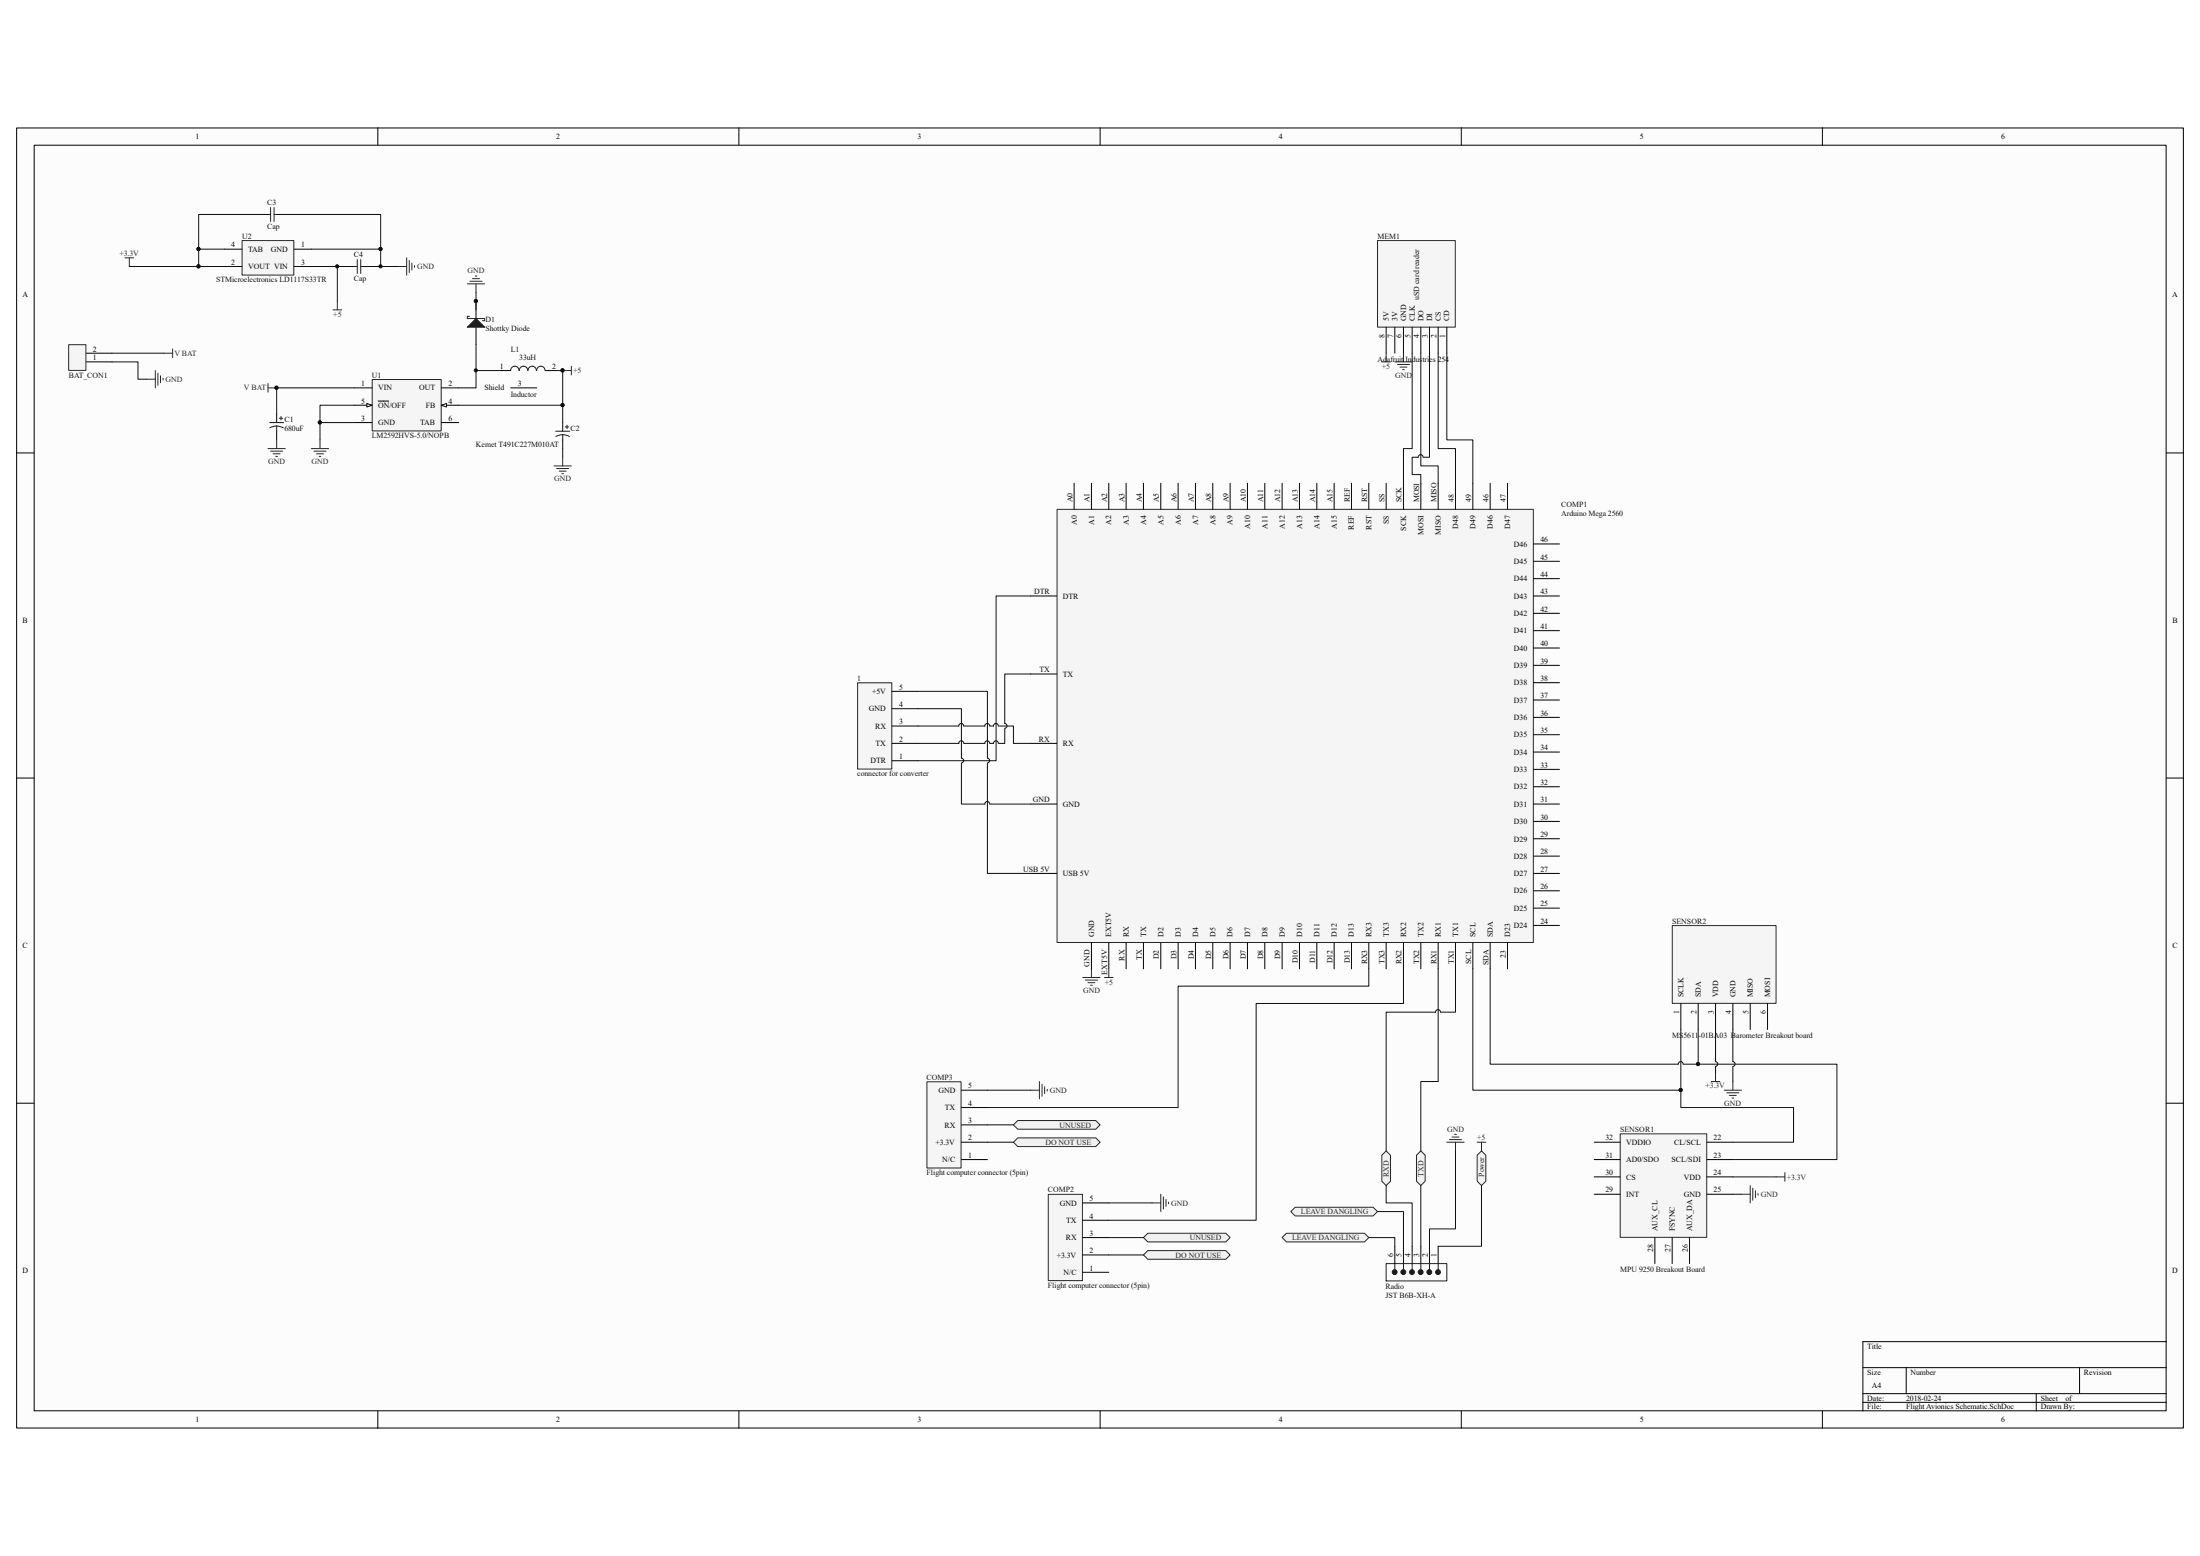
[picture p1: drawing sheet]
<svg xmlns="http://www.w3.org/2000/svg" width="297mm" height="210mm" viewBox="0 0 297 210" stroke-linecap="round" stroke-linejoin="round" font-family="sans-serif">
<path d="M2.3 17.3h292.5v175.4h-292.5z" fill="#fcfcfc"/>
<path d="M2.2 17.3h292.6v175.4h-292.6z" fill="none" stroke="#000" stroke-width=".14"/>
<path d="M4.7 19.6h287.7v170.8h-287.7z" fill="#fcfcfc"/>
<g fill="none" stroke="#000" stroke-width=".14">
<path d="M4.6 19.6h287.8v170.8h-287.8zM51 17.2v2.4M99.8 17.2v2.4M148.5 17.2v2.4M197.3 17.2v2.4M246 17.2v2.4M2.2 61.1h2.4M292.5 61.1h2.3M2.2 105h2.4M292.5 105h2.3M2.2 148.9h2.4M292.5 148.9h2.3"/>
<path d="M51 190.4v2.4M99.8 190.4v2.4M148.5 190.4v2.4M197.3 190.4v2.4M246 190.4v2.4M251.5 184.6h41M251.5 188.1h41M251.5 189.3h41M257.3 184.6v3.5M274.9 188.1v2.3M280.8 184.6v3.5M292.5 181.1h-41v9.3"/>
</g>
<path d="M218.8 153.1h11.6v13.9h-11.6z" fill="#f5f5f5"/>
<path d="M218.7 153h11.7v14h-11.7z" fill="none" stroke="#262626" stroke-width=".14"/>
<path d="M215.2 154.2h3.5M215.2 156.5h3.5M215.2 158.8h3.5M230.4 154.2h3.5M230.4 156.5h3.5M230.4 158.8h3.5M215.2 161.2h3.5M223.4 167v3.6M225.8 167v3.6M228.1 167v3.6M230.4 161.2h3.5" fill="none" stroke="#000" stroke-width=".14"/>
<path d="M225.8 125h14v10.4h-14z" fill="#f5f5f5"/>
<path d="M225.8 124.9h14v10.5h-14zM232.8 147.1h2.3M233.1 147.5h1.7M233.5 147.8h.9M233.8 148.2h.3M233.9 146v1.1M235.1 161.2h1.2M236.3 160v2.4M236.6 160.4v1.6M237 160.7v1M237.3 161.1v.2" fill="none" stroke="#262626" stroke-width=".14"/>
<path d="M226.9 135.4v3.6M229.3 135.4v3.6M231.6 135.4v3.6M233.9 135.4v3.6M236.3 135.4v3.6M238.6 135.4v3.6" fill="none" stroke="#000" stroke-width=".14"/>
<path d="M32.7 32.5h7v4.6h-7z" fill="#f5f5f5"/>
<path d="M16.9 34.8h1.1M17.5 34.8v1.2M32.7 32.5h7v4.6h-7zM53.7 36h1.2M54.9 34.8v2.3M55.3 35.2v1.6M55.6 35.5v.9M56 35.9v.2M45 41.8h1.1M45.5 40.7v1.1M239.8 158.8h1.2M241 158.3v1.1" fill="none" stroke="#262626" stroke-width=".14"/>
<path d="M30.3 33.6h2.4M30.3 36h2.4M39.7 33.6h2.3M39.7 36h2.3" fill="none" stroke="#000" stroke-width=".14"/>
<path d="M17.5 36h9.3M30.3 33.6h-3.5v2.4h3.5M35 28.9h-8.2v4.7M38.5 28.9h12.9v4.7M42 33.6h9.4v2.4M42 36h4.7M45.5 36v4.7M50.2 36h3.5M233.9 158.8h5.9" fill="none" stroke="#0e0e0e" stroke-width=".14"/>
<g fill="#0e0e0e" stroke="#0e0e0e" stroke-width=".14">
<circle cx="51.4" cy="33.6" r=".21"/>
<circle cx="51.4" cy="35.9" r=".21"/>
<circle cx="26.8" cy="33.6" r=".21"/>
<circle cx="26.8" cy="35.9" r=".21"/>
<circle cx="45.5" cy="35.9" r=".21"/>
</g>
<path d="M50.3 51.3h9.3v6.9h-9.3z" fill="#f5f5f5"/>
<path d="M50.2 51.2h9.4v7h-9.4z" fill="none" stroke="#262626" stroke-width=".14"/>
<path d="M59.6 54.7h2.3" fill="none" stroke="#000" stroke-width=".14"/>
<path d="M59.6 54.7l.7-.2v.4z" fill="#fcfcfc" stroke="#000" stroke-width=".14"/>
<path d="M47.9 52.4h2.3M47.9 54.7h2.3" fill="none" stroke="#000" stroke-width=".14"/>
<path d="M49.5 54.5l.7 .2-.7 .2z" fill="#fcfcfc" stroke="#000" stroke-width=".14"/>
<g fill="none" stroke="#000" stroke-width=".14">
<path d="M11.6 48.8h3.5M11.6 47.7h3.5M37.4 55.9v1.1M37.4 58.2v1.2M47.9 57h2.3M51 54.1h1.5M59.6 57h2.3M59.6 52.4h2.3M64.3 40.7v2.3M64.3 44.2v2.3M67.8 50h1.1M68.9 52.4h3.6"/>
<path d="M73.6 50h1.2M76 57v1.2M76 59.4v1.1"/>
</g>
<g fill="none" stroke="#1c1c1c" stroke-width=".14">
<path d="M36.4 57h1.9M37.4 57.5l.9 .3M37.4 57.5l-1 .2M37.4 57.5v.7M37.7 56.4h.5M37.9 56.2v.5M63.4 42.7h-.3v.3h2.3v.3h-.3M70.1 50a.56 .56 0 0 0-.6-.6 .56 .56 0 0 0-.6 .6M71.2 50a.56 .56 0 0 0-.5-.6 .56 .56 0 0 0-.6 .6M72.4 50a.56 .56 0 0 0-.6-.6 .56 .56 0 0 0-.5 .6M73.6 50a.56 .56 0 0 0-.6-.6 .56 .56 0 0 0-.5 .6M75 58.2h1.9"/>
<path d="M76 58.7l.9 .2M76 58.7l-.9 .2M76 58.7v.7M76.3 57.6h.5M76.6 57.4v.5"/>
</g>
<g fill="#0e0e0e" stroke="#0e0e0e" stroke-width=".14">
<circle cx="64.2" cy="40.6" r=".21"/>
<circle cx="37.3" cy="52.3" r=".21"/>
<circle cx="43.2" cy="57" r=".21"/>
<circle cx="75.9" cy="50" r=".21"/>
<circle cx="75.9" cy="54.7" r=".21"/>
<circle cx="64.2" cy="50" r=".21"/>
</g>
<path d="M63.1 44.2l1.2-1.2 1.1 1.2z" fill="#1c1c1c" stroke="#1c1c1c" stroke-width=".14"/>
<g fill="none" stroke="#262626" stroke-width=".14">
<path d="M63.1 38.3h2.3M63.4 38h1.7M63.8 37.6h.9M64.1 37.3h.3M64.3 38.3v1.2M37.4 59.4v1.1M43.2 59.4v1.1M36.2 60.5h2.3M36.5 60.9h1.7M36.9 61.2h.9M37.2 61.6h.3M42 60.5h2.4"/>
<path d="M42.4 60.9h1.6M42.7 61.2h1M43.1 61.6h.2M74.8 62.9h2.3M75.1 63.2h1.7M75.5 63.6h.9M75.9 63.9h.2M76 61.7v1.2"/>
</g>
<path d="M64.3 39.5v2.3M47.9 52.4h-10.5v3.5M47.9 57h-4.7v2.4M47.9 54.7h-4.7v2.3M64.3 46.5v5.9h-2.4M64.3 50h3.5M74.8 50h1.2v4.7h-14.1M76 54.7v2.3M76 60.5v1.2" fill="none" stroke="#0e0e0e" stroke-width=".14"/>
<path d="M9.3 46.6h2.3v3.4h-2.3z" fill="#f5f5f5"/>
<path d="M9.3 46.5h2.3v3.5h-2.3zM19.8 51.2h1.2M21 50v2.4M21.3 50.4v1.6M21.7 50.7v1M22 51.1v.2M22.1 47.7h1.2M23.3 47.1v1.2M36.2 51.8v1.1M36.2 52.4h1.2" fill="none" stroke="#262626" stroke-width=".14"/>
<path d="M15.1 48.8h3.5v2.4h1.2M15.1 47.7h7" fill="none" stroke="#0e0e0e" stroke-width=".14"/>
<circle cx="37.3" cy="52.3" r=".21" fill="#0e0e0e" stroke="#0e0e0e" stroke-width=".14"/>
<g fill="#f0f0f0" stroke="#262626" stroke-width=".14">
<path d="M199.4 155.9l.6-.6 .6 .6v3.5l-.6 .6-.6-.6z" fill-rule="evenodd"/>
<path d="M191.8 155.3l.6 .6v3.5l-.6 .6-.6-.6v-3.5z" fill-rule="evenodd"/>
<path d="M187.1 155.3l.6 .6v3.5l-.6 .6-.5-.6v-3.5z" fill-rule="evenodd"/>
</g>
<path d="M188.3 168.2v2.4M189.5 168.2v2.4M190.6 168.2v2.4M191.8 168.2v2.4M193 168.2v2.4M194.2 168.2v2.4" fill="none" stroke="#000" stroke-width=".14"/>
<path d="M187.1 170.6h8.2v2.3h-8.2zM188.3 170.6v.8M189.5 170.6v.8M190.6 170.6v.8M191.8 170.6v.8M193 170.6v.8M194.2 170.6v.8" fill="none" stroke="#1c1c1c" stroke-width=".14"/>
<g fill="#1c1c1c" stroke="#1c1c1c" stroke-width=".14">
<circle cx="193" cy="171.7" r=".33"/>
<circle cx="191.8" cy="171.7" r=".33"/>
<circle cx="194.1" cy="171.7" r=".33"/>
<circle cx="190.6" cy="171.7" r=".33"/>
<circle cx="189.5" cy="171.7" r=".33"/>
<circle cx="188.3" cy="171.7" r=".33"/>
</g>
<path d="M184.8 167h3.5v1.2M186 163.5h3.5v4.7M187.1 160v2.4h3.5v5.8M191.8 160v8.2M200 160v8.2h-5.8" fill="none" stroke="#0e0e0e" stroke-width=".14"/>
<path d="M195.3 154.2h2.4M195.7 153.8h1.6M196 153.5h1M196.4 153.1h.2M196.5 154.2v1.1M199.4 154.2h1.2M200 154.2v1.1" fill="none" stroke="#262626" stroke-width=".14"/>
<g fill="#f0f0f0" stroke="#262626" stroke-width=".14">
<path d="M173.1 167l.6-.5h10.5l.6 .5-.6 .6h-10.5z" fill-rule="evenodd"/>
<path d="M174.8 162.9h10.6l.6 .6-.6 .6h-10.6l-.5-.6z" fill-rule="evenodd"/>
</g>
<path d="M231 146h1.2M231.6 144.8v1.2" fill="none" stroke="#262626" stroke-width=".14"/>
<path d="M141.6 161.2h4.5v11.6h-4.5z" fill="#f5f5f5"/>
<path d="M139.2 147.1h1.1M140.3 146v2.3M140.7 146.3v1.7M141 146.7v.9M141.4 147v.3M141.5 161.2h4.6v11.6h-4.6zM155.5 162.4h1.2M156.7 161.2v2.3M157.1 161.5v1.7M157.4 161.9v.9M157.8 162.2v.3" fill="none" stroke="#262626" stroke-width=".14"/>
<path d="M146.2 171.7h3.5M146.2 169.4h3.5M146.2 167h3.5M146.2 164.7h3.5M146.2 162.4h3.5" fill="none" stroke="#000" stroke-width=".14"/>
<path d="M133.3 147.1h5.9M149.7 162.4h5.8" fill="none" stroke="#0e0e0e" stroke-width=".14"/>
<g fill="#f0f0f0" stroke="#262626" stroke-width=".14">
<path d="M136.8 154.2l.6-.6h10.5l.6 .6-.6 .6h-10.5z" fill-rule="evenodd"/>
<path d="M155 168.8h10.5l.6 .6-.6 .6h-10.5l-.6-.6z" fill-rule="evenodd"/>
</g>
<path d="M133.3 154.2h3.5M149.7 169.4h4.7" fill="none" stroke="#0e0e0e" stroke-width=".14"/>
<path d="M136.8 151.8l.6-.6h10.5l.6 .6-.6 .6h-10.5z" fill-rule="evenodd" fill="#f0f0f0" stroke="#262626" stroke-width=".14"/>
<path d="M133.3 151.8h3.5" fill="none" stroke="#0e0e0e" stroke-width=".14"/>
<path d="M155 166.5h10.5l.6 .5-.6 .6h-10.5l-.6-.6z" fill-rule="evenodd" fill="#f0f0f0" stroke="#262626" stroke-width=".14"/>
<path d="M194.2 130.8v15.2h-2.4v9.3M231.6 139v4.3a.33 .33 0 0 1 .3 .3 .33 .33 0 0 1-.3 .3M233.9 139v4.3a.33 .33 0 0 1 .3 .3 .33 .33 0 0 1-.3 .3M196.5 155.3v10.6h-3.5v2.3M226.9 147.1v2.4h15.2v4.7h-8.2M229.3 143.6h18.7v12.9h-14.1M231.6 144v.8M233.9 144v2M149.7 167h4.7M233.9 161.2h1.2" fill="none" stroke="#0e0e0e" stroke-width=".14"/>
<path d="M76 50h1.1M77.1 49.4v1.2M146.2 131.9h2.3M146.5 132.3h1.7M146.9 132.6h.9M147.2 133h.3M147.3 130.8v1.1M149.1 131.9h1.2M149.7 130.8v1.1" fill="none" stroke="#262626" stroke-width=".14"/>
<g fill="#0e0e0e" stroke="#0e0e0e" stroke-width=".14">
<circle cx="75.9" cy="50" r=".21"/>
<circle cx="226.9" cy="147.1" r=".21"/>
<circle cx="229.2" cy="143.6" r=".21"/>
</g>
<path d="M35 28.9h1.2M37.4 28.9h1.1M46.7 36h1.2M49.1 36h1.1" fill="none" stroke="#000" stroke-width=".14"/>
<path d="M36.2 28.9h.3M36.5 28v1.9M37 28v1.9M37 28.9h.4M47.9 36h.3M48.2 35v1.9M48.7 35v1.9M48.7 36h.4" fill="none" stroke="#1c1c1c" stroke-width=".14"/>
<path d="M142.7 68.8h64.3v58.4h-64.3z" fill="#f5f5f5"/>
<path d="M142.7 68.7h64.3v58.5h-64.3z" fill="none" stroke="#262626" stroke-width=".14"/>
<g fill="none" stroke="#000" stroke-width=".14">
<path d="M145 65.2v3.5M147.3 65.2v3.5M149.7 65.2v3.5M152 65.2v3.5M154.4 65.2v3.5M156.7 65.2v3.5M159.1 65.2v3.5M161.4 65.2v3.5M163.7 65.2v3.5M166.1 65.2v3.5M168.4 65.2v3.5M170.8 65.2v3.5"/>
<path d="M173.1 65.2v3.5M175.4 65.2v3.5M177.8 65.2v3.5M180.1 65.2v3.5M182.5 65.2v3.5M184.8 65.2v3.5M187.1 65.2v3.5M189.5 65.2v3.5M191.8 65.2v3.5M194.2 65.2v3.5M196.5 65.2v3.5M198.8 65.2v3.5"/>
<path d="M201.2 65.2v3.5M203.5 65.2v3.5M207 75.8h3.5M207 78.1h3.5M207 73.4h3.5M139.2 80.4h3.5M139.2 91h3.5M207 80.4h3.5M207 82.8h3.5M207 85.1h3.5M207 87.5h3.5M207 89.8h3.5"/>
<path d="M207 92.1h3.5M207 94.5h3.5M207 96.8h3.5M207 99.2h3.5M139.2 108.5h3.5M139.2 117.9h3.5M139.2 100.3h3.5M207 101.5h3.5M207 103.8h3.5M207 106.2h3.5M207 108.5h3.5M207 110.9h3.5"/>
<path d="M207 113.2h3.5M207 115.5h3.5M207 117.9h3.5M147.3 127.3v3.5M149.7 127.3v3.5M152 127.3v3.5M154.4 127.3v3.5M156.7 127.3v3.5M159.1 127.3v3.5M161.4 127.3v3.5M163.7 127.3v3.5M166.1 127.3v3.5"/>
<path d="M168.4 127.3v3.5M170.8 127.3v3.5M173.1 127.3v3.5M175.4 127.3v3.5M177.8 127.3v3.5M180.1 127.3v3.5M182.5 127.3v3.5M184.8 127.3v3.5M187.1 127.3v3.5M189.5 127.3v3.5M191.8 127.3v3.5M194.2 127.3v3.5"/>
<path d="M196.5 127.3v3.5M198.8 127.3v3.5M201.2 127.3v3.5M203.5 127.3v3.5M207 120.2h3.5M207 122.6h3.5M207 124.9h3.5"/>
</g>
<path d="M115.8 92.2h4.6v11.6h-4.6z" fill="#f5f5f5"/>
<path d="M115.8 92.2h4.6v11.6h-4.6z" fill="none" stroke="#262626" stroke-width=".14"/>
<path d="M120.4 98h3.5M120.4 95.7h3.5M120.4 93.3h3.5M120.4 102.7h3.5M120.4 100.3h3.5" fill="none" stroke="#000" stroke-width=".14"/>
<g fill="none" stroke="#0e0e0e" stroke-width=".14">
<path d="M123.9 93.3h9.4v9a.33 .33 0 0 1 .3 .4 .33 .33 0 0 1-.3 .3M123.9 95.7h5.9v6.6a.33 .33 0 0 1 .3 .4 .33 .33 0 0 1-.3 .3M123.9 98h5.5a.33 .33 0 0 1 .4-.4 .33 .33 0 0 1 .3 .4M130.1 98h2.9a.33 .33 0 0 1 .3-.4 .33 .33 0 0 1 .3 .4M133.7 98h.4a.33 .33 0 0 1 .4-.4 .33 .33 0 0 1 .3 .4M134.8 98h2v2.3h2.4M135.6 98.3v2h-.8M139.2 80.4h-4.7v22.3h-10.6M139.2 91h-3.6v6.6a.33 .33 0 0 1 .4 .4 .33 .33 0 0 1-.4 .3M129.8 103v5.5h3.2a.33 .33 0 0 1 .3-.3 .33 .33 0 0 1 .3 .3M130.1 100.3a.33 .33 0 0 0-.3-.3 .33 .33 0 0 0-.4 .3h-5.5M133.3 103v14.9h5.9"/>
<path d="M133.6 100.3a.33 .33 0 0 0-.3-.3 .33 .33 0 0 0-.3 .3h-2.9M133.7 108.5h5.5M134.8 100.3a.33 .33 0 0 0-.3-.3 .33 .33 0 0 0-.4 .3h-.4"/>
</g>
<path d="M186 32.5h10.5v11.7h-10.5z" fill="#f5f5f5"/>
<path d="M186 32.5h10.5v11.7h-10.5zM186.6 48.8h1.1M187.1 47.7v1.1M188.3 48.8h2.3M188.7 49.2h1.6M189 49.5h.9M189.4 49.9h.2M189.5 47.7v1.1" fill="none" stroke="#262626" stroke-width=".14"/>
<path d="M187.1 44.2v3.5M188.3 44.2v3.5M189.5 44.2v3.5M190.6 44.2v3.5M191.8 44.2v3.5M193 44.2v3.5M194.2 44.2v3.5M195.3 44.2v3.5" fill="none" stroke="#000" stroke-width=".14"/>
<g fill="none" stroke="#0e0e0e" stroke-width=".14">
<path d="M190.6 47.7v12.8h-1.1v4.7M191.8 47.7v15.2h2.4v2.3M193 47.7v14h-.8M194.2 47.7v12.8h2.3v4.7M195.3 47.7v11.7h3.5v5.8M192.1 61.7a.33 .33 0 0 0-.3-.3 .33 .33 0 0 0-.3 .3h-.9v2.4h1.2v1.1M184.8 130.8v2.3h-25.7v16.4h-25.8M189.5 130.8v4.6h-19.9v29.3h-19.9M194.5 136.6a.33 .33 0 0 0-.4-.3 .33 .33 0 0 0-.3 .3h-6.7v18.7M196.5 130.8v5.8h-2M198.8 130.8v16.3h28.1v-8.1M201.2 130.8v12.8h25.4a.33 .33 0 0 1 .3-.3 .33 .33 0 0 1 .3 .3"/>
<path d="M229.3 139v4.6h-2"/>
</g>
<g fill="#0e0e0e" stroke="#0e0e0e" stroke-width=".14">
<circle cx="226.9" cy="147.1" r=".21"/>
<circle cx="229.2" cy="143.6" r=".21"/>
</g>
<path d="M125.2 146h4.6v11.6h-4.6z" fill="#f5f5f5"/>
<path d="M125.1 146h4.7v11.6h-4.7z" fill="none" stroke="#262626" stroke-width=".14"/>
<path d="M129.8 156.5h3.5M129.8 154.2h3.5M129.8 151.8h3.5M129.8 149.5h3.5M129.8 147.1h3.5" fill="none" stroke="#000" stroke-width=".14"/>
<g font-size="1.1">
<text x="26.4" y="18.8">1</text>
<text x="75.1" y="18.8">2</text>
<text x="123.9" y="18.8">3</text>
<text x="172.6" y="18.8">4</text>
<text x="221.4" y="18.8">5</text>
<text x="270.2" y="18.8">6</text>
<text x="31.2" y="35.7">2</text>
<text x="31.2" y="33.4">4</text>
<text x="33.5" y="34">TAB</text>
<text x="36.6" y="34">GND</text>
<text x="40.6" y="33.4">1</text>
<text x="40.6" y="35.7">3</text>
<text x="3" y="40.1">A</text>
<text x="33.5" y="36.3">VOUT VIN</text>
<text x="293.2" y="40.1">A</text>
<text x="12.5" y="47.5">2</text>
<text x="186.9" y="45.6" transform="rotate(-90 186.9 45.6)">8</text>
<text x="187.5" y="43.4" transform="rotate(-90 187.5 43.4)">5V</text>
<text x="188.1" y="45.6" transform="rotate(-90 188.1 45.6)">7</text>
<text x="188.7" y="43.4" transform="rotate(-90 188.7 43.4)">3V</text>
<text x="189.2" y="45.6" transform="rotate(-90 189.2 45.6)">6</text>
<text x="189.8" y="43.4" transform="rotate(-90 189.8 43.4)">GND</text>
<text x="190.4" y="45.6" transform="rotate(-90 190.4 45.6)">5</text>
<text x="191" y="43.4" transform="rotate(-90 191 43.4)">CLK</text>
<text x="191.6" y="45.6" transform="rotate(-90 191.6 45.6)">4</text>
<text x="192.2" y="43.4" transform="rotate(-90 192.2 43.4)">DO</text>
<text x="192.7" y="45.6" transform="rotate(-90 192.7 45.6)">3</text>
<text x="193.3" y="43.4" transform="rotate(-90 193.3 43.4)">DI</text>
<text x="193.9" y="45.6" transform="rotate(-90 193.9 45.6)">2</text>
<text x="194.5" y="43.4" transform="rotate(-90 194.5 43.4)">CS</text>
<text x="195.1" y="45.6" transform="rotate(-90 195.1 45.6)">1</text>
<text x="195.7" y="43.4" transform="rotate(-90 195.7 43.4)">CD</text>
<text x="12.5" y="48.6">1</text>
<text x="48.8" y="52.1">1</text>
<text x="51.1" y="52.7">VIN</text>
<text x="56.6" y="52.7">OUT</text>
<text x="60.5" y="52.1">2</text>
<text x="65.4" y="52.7">Shield</text>
<text x="67.5" y="49.8">1</text>
<text x="69.9" y="52.1">3</text>
<text x="74.5" y="49.8">2</text>
<text x="48.8" y="54.5">5</text>
<text x="48.8" y="56.8">3</text>
<text x="51.1" y="55">ON/OFF</text>
<text x="51.1" y="57.4">GND</text>
<text x="56.7" y="57.4">TAB</text>
<text x="57.5" y="55">FB</text>
<text x="60.5" y="54.5">4</text>
<text x="60.5" y="56.8">6</text>
<text x="144.8" y="67.8" transform="rotate(-90 144.8 67.8)">A0</text>
<text x="145.4" y="70.9" transform="rotate(-90 145.4 70.9)">A0</text>
<text x="147.1" y="67.8" transform="rotate(-90 147.1 67.8)">A1</text>
<text x="147.7" y="70.9" transform="rotate(-90 147.7 70.9)">A1</text>
<text x="149.5" y="67.8" transform="rotate(-90 149.5 67.8)">A2</text>
<text x="150" y="70.9" transform="rotate(-90 150 70.9)">A2</text>
<text x="151.8" y="67.8" transform="rotate(-90 151.8 67.8)">A3</text>
<text x="152.4" y="70.9" transform="rotate(-90 152.4 70.9)">A3</text>
<text x="154.1" y="67.8" transform="rotate(-90 154.1 67.8)">A4</text>
<text x="154.7" y="70.9" transform="rotate(-90 154.7 70.9)">A4</text>
<text x="156.5" y="67.8" transform="rotate(-90 156.5 67.8)">A5</text>
<text x="157.1" y="70.9" transform="rotate(-90 157.1 70.9)">A5</text>
<text x="158.8" y="67.8" transform="rotate(-90 158.8 67.8)">A6</text>
<text x="159.4" y="70.9" transform="rotate(-90 159.4 70.9)">A6</text>
<text x="161.2" y="67.8" transform="rotate(-90 161.2 67.8)">A7</text>
<text x="161.8" y="70.9" transform="rotate(-90 161.8 70.9)">A7</text>
<text x="163.5" y="67.8" transform="rotate(-90 163.5 67.8)">A8</text>
<text x="164.1" y="70.9" transform="rotate(-90 164.1 70.9)">A8</text>
<text x="165.9" y="67.8" transform="rotate(-90 165.9 67.8)">A9</text>
<text x="166.4" y="70.9" transform="rotate(-90 166.4 70.9)">A9</text>
<text x="168.2" y="67.8" transform="rotate(-90 168.2 67.8)">A10</text>
<text x="168.8" y="71.4" transform="rotate(-90 168.8 71.4)">A10</text>
<text x="170.5" y="67.8" transform="rotate(-90 170.5 67.8)">A11</text>
<text x="171.1" y="71.3" transform="rotate(-90 171.1 71.3)">A11</text>
<text x="172.8" y="67.8" transform="rotate(-90 172.8 67.8)">A12</text>
<text x="173.4" y="71.4" transform="rotate(-90 173.4 71.4)">A12</text>
<text x="175.2" y="67.8" transform="rotate(-90 175.2 67.8)">A13</text>
<text x="175.8" y="71.4" transform="rotate(-90 175.8 71.4)">A13</text>
<text x="177.5" y="67.8" transform="rotate(-90 177.5 67.8)">A14</text>
<text x="178.1" y="71.4" transform="rotate(-90 178.1 71.4)">A14</text>
<text x="179.9" y="67.8" transform="rotate(-90 179.9 67.8)">A15</text>
<text x="180.5" y="71.4" transform="rotate(-90 180.5 71.4)">A15</text>
<text x="182.2" y="67.8" transform="rotate(-90 182.2 67.8)">REF</text>
<text x="182.8" y="71.5" transform="rotate(-90 182.8 71.5)">REF</text>
<text x="184.6" y="67.8" transform="rotate(-90 184.6 67.8)">RST</text>
<text x="185.2" y="71.5" transform="rotate(-90 185.2 71.5)">RST</text>
<text x="186.9" y="67.8" transform="rotate(-90 186.9 67.8)">SS</text>
<text x="187.5" y="70.7" transform="rotate(-90 187.5 70.7)">SS</text>
<text x="189.2" y="67.8" transform="rotate(-90 189.2 67.8)">SCK</text>
<text x="189.8" y="71.6" transform="rotate(-90 189.8 71.6)">SCK</text>
<text x="191.6" y="67.8" transform="rotate(-90 191.6 67.8)">MOSI</text>
<text x="193.9" y="67.8" transform="rotate(-90 193.9 67.8)">MISO</text>
<text x="196.3" y="67.8" transform="rotate(-90 196.3 67.8)">48</text>
<text x="196.8" y="71.4" transform="rotate(-90 196.8 71.4)">D48</text>
<text x="198.6" y="67.8" transform="rotate(-90 198.6 67.8)">49</text>
<text x="199.2" y="71.4" transform="rotate(-90 199.2 71.4)">D49</text>
<text x="201" y="67.8" transform="rotate(-90 201 67.8)">46</text>
<text x="201.5" y="71.4" transform="rotate(-90 201.5 71.4)">D46</text>
<text x="203.3" y="67.8" transform="rotate(-90 203.3 67.8)">47</text>
<text x="203.9" y="71.4" transform="rotate(-90 203.9 71.4)">D47</text>
<text x="192.2" y="72.2" transform="rotate(-90 192.2 72.2)">MOSI</text>
<text x="194.5" y="72.2" transform="rotate(-90 194.5 72.2)">MISO</text>
<text x="204.4" y="76.1">D45</text>
<text x="204.4" y="73.8">D46</text>
<text x="208" y="75.5">45</text>
<text x="208" y="77.9">44</text>
<text x="208" y="73.2">46</text>
<text x="139.6" y="80.2">DTR</text>
<text x="143.5" y="80.8">DTR</text>
<text x="204.4" y="78.4">D44</text>
<text x="204.4" y="80.8">D43</text>
<text x="204.4" y="83.1">D42</text>
<text x="208" y="80.2">43</text>
<text x="208" y="82.5">42</text>
<text x="3" y="84">B</text>
<text x="204.4" y="85.5">D41</text>
<text x="204.4" y="87.8">D40</text>
<text x="208" y="84.9">41</text>
<text x="208" y="87.2">40</text>
<text x="208" y="89.6">39</text>
<text x="293.3" y="84">B</text>
<text x="117.7" y="93.7">+5V</text>
<text x="121.4" y="95.4">4</text>
<text x="121.4" y="93.1">5</text>
<text x="140.3" y="90.8">TX</text>
<text x="143.5" y="91.3">TX</text>
<text x="204.4" y="90.2">D39</text>
<text x="204.4" y="92.5">D38</text>
<text x="204.4" y="94.8">D37</text>
<text x="208" y="91.9">38</text>
<text x="208" y="94.3">37</text>
<text x="117.3" y="96">GND</text>
<text x="118.2" y="98.3">RX</text>
<text x="118.2" y="100.7">TX</text>
<text x="121.4" y="100.1">2</text>
<text x="121.4" y="97.7">3</text>
<text x="140.3" y="100.1">RX</text>
<text x="143.5" y="100.7">RX</text>
<text x="204.4" y="97.2">D36</text>
<text x="204.4" y="99.5">D35</text>
<text x="204.4" y="101.9">D34</text>
<text x="208" y="96.6">36</text>
<text x="208" y="98.9">35</text>
<text x="208" y="101.3">34</text>
<text x="117.5" y="103">DTR</text>
<text x="121.4" y="102.4">1</text>
<text x="204.4" y="104.2">D33</text>
<text x="204.4" y="106.6">D32</text>
<text x="208" y="103.6">33</text>
<text x="208" y="106">32</text>
<text x="139.4" y="108.3">GND</text>
<text x="143.5" y="108.9">GND</text>
<text x="204.4" y="108.9">D31</text>
<text x="204.4" y="111.2">D30</text>
<text x="204.4" y="113.6">D29</text>
<text x="208" y="108.3">31</text>
<text x="208" y="110.7">30</text>
<text x="208" y="113">29</text>
<text x="138.1" y="117.6">USB 5V</text>
<text x="143.5" y="118.2">USB 5V</text>
<text x="204.4" y="115.9">D28</text>
<text x="204.4" y="118.2">D27</text>
<text x="208" y="115.3">28</text>
<text x="208" y="117.6">27</text>
<text x="204.4" y="120.6">D26</text>
<text x="204.4" y="122.9">D25</text>
<text x="204.4" y="125.3">D24</text>
<text x="208" y="120">26</text>
<text x="208" y="122.3">25</text>
<text x="208" y="124.7">24</text>
<text x="3" y="127.9">C</text>
<text x="147.1" y="130.5" transform="rotate(-90 147.1 130.5)">GND</text>
<text x="147.7" y="126.5" transform="rotate(-90 147.7 126.5)">GND</text>
<text x="149.5" y="131.5" transform="rotate(-90 149.5 131.5)">EXT5V</text>
<text x="150" y="126.5" transform="rotate(-90 150 126.5)">EXT5V</text>
<text x="151.8" y="129.7" transform="rotate(-90 151.8 129.7)">RX</text>
<text x="152.4" y="126.5" transform="rotate(-90 152.4 126.5)">RX</text>
<text x="154.1" y="129.6" transform="rotate(-90 154.1 129.6)">TX</text>
<text x="154.7" y="126.5" transform="rotate(-90 154.7 126.5)">TX</text>
<text x="156.5" y="129.5" transform="rotate(-90 156.5 129.5)">D2</text>
<text x="157.1" y="126.5" transform="rotate(-90 157.1 126.5)">D2</text>
<text x="158.8" y="129.5" transform="rotate(-90 158.8 129.5)">D3</text>
<text x="159.4" y="126.5" transform="rotate(-90 159.4 126.5)">D3</text>
<text x="161.2" y="129.5" transform="rotate(-90 161.2 129.5)">D4</text>
<text x="161.8" y="126.5" transform="rotate(-90 161.8 126.5)">D4</text>
<text x="163.5" y="129.5" transform="rotate(-90 163.5 129.5)">D5</text>
<text x="164.1" y="126.5" transform="rotate(-90 164.1 126.5)">D5</text>
<text x="165.9" y="129.5" transform="rotate(-90 165.9 129.5)">D6</text>
<text x="166.4" y="126.5" transform="rotate(-90 166.4 126.5)">D6</text>
<text x="168.2" y="129.5" transform="rotate(-90 168.2 129.5)">D7</text>
<text x="168.8" y="126.5" transform="rotate(-90 168.8 126.5)">D7</text>
<text x="170.5" y="129.5" transform="rotate(-90 170.5 129.5)">D8</text>
<text x="171.1" y="126.5" transform="rotate(-90 171.1 126.5)">D8</text>
<text x="172.8" y="129.5" transform="rotate(-90 172.8 129.5)">D9</text>
<text x="173.4" y="126.5" transform="rotate(-90 173.4 126.5)">D9</text>
<text x="175.2" y="130" transform="rotate(-90 175.2 130)">D10</text>
<text x="175.8" y="126.5" transform="rotate(-90 175.8 126.5)">D10</text>
<text x="177.5" y="130" transform="rotate(-90 177.5 130)">D11</text>
<text x="178.1" y="126.5" transform="rotate(-90 178.1 126.5)">D11</text>
<text x="179.9" y="130" transform="rotate(-90 179.9 130)">D12</text>
<text x="180.5" y="126.5" transform="rotate(-90 180.5 126.5)">D12</text>
<text x="182.2" y="130" transform="rotate(-90 182.2 130)">D13</text>
<text x="182.8" y="126.5" transform="rotate(-90 182.8 126.5)">D13</text>
<text x="184.6" y="130.2" transform="rotate(-90 184.6 130.2)">RX3</text>
<text x="185.2" y="126.5" transform="rotate(-90 185.2 126.5)">RX3</text>
<text x="186.9" y="130.1" transform="rotate(-90 186.9 130.1)">TX3</text>
<text x="187.5" y="126.5" transform="rotate(-90 187.5 126.5)">TX3</text>
<text x="189.2" y="130.2" transform="rotate(-90 189.2 130.2)">RX2</text>
<text x="189.8" y="126.5" transform="rotate(-90 189.8 126.5)">RX2</text>
<text x="191.6" y="130.1" transform="rotate(-90 191.6 130.1)">TX2</text>
<text x="192.2" y="126.5" transform="rotate(-90 192.2 126.5)">TX2</text>
<text x="193.9" y="130.2" transform="rotate(-90 193.9 130.2)">RX1</text>
<text x="194.5" y="126.5" transform="rotate(-90 194.5 126.5)">RX1</text>
<text x="196.3" y="130.1" transform="rotate(-90 196.3 130.1)">TX1</text>
<text x="196.8" y="126.5" transform="rotate(-90 196.8 126.5)">TX1</text>
<text x="198.6" y="130.1" transform="rotate(-90 198.6 130.1)">SCL</text>
<text x="199.2" y="126.5" transform="rotate(-90 199.2 126.5)">SCL</text>
<text x="201" y="130.3" transform="rotate(-90 201 130.3)">SDA</text>
<text x="201.5" y="126.5" transform="rotate(-90 201.5 126.5)">SDA</text>
<text x="203.3" y="129.2" transform="rotate(-90 203.3 129.2)">23</text>
<text x="203.9" y="126.5" transform="rotate(-90 203.9 126.5)">D23</text>
<text x="293.3" y="127.9">C</text>
<text x="226.7" y="136.9" transform="rotate(-90 226.7 136.9)">1</text>
<text x="227.3" y="134.6" transform="rotate(-90 227.3 134.6)">SCLK</text>
<text x="229" y="136.9" transform="rotate(-90 229 136.9)">2</text>
<text x="229.6" y="134.6" transform="rotate(-90 229.6 134.6)">SDA</text>
<text x="231.4" y="136.9" transform="rotate(-90 231.4 136.9)">3</text>
<text x="231.9" y="134.6" transform="rotate(-90 231.9 134.6)">VDD</text>
<text x="233.7" y="136.9" transform="rotate(-90 233.7 136.9)">4</text>
<text x="234.3" y="134.6" transform="rotate(-90 234.3 134.6)">GND</text>
<text x="236.1" y="136.9" transform="rotate(-90 236.1 136.9)">5</text>
<text x="236.6" y="134.6" transform="rotate(-90 236.6 134.6)">MISO</text>
<text x="238.4" y="136.9" transform="rotate(-90 238.4 136.9)">6</text>
<text x="239" y="134.6" transform="rotate(-90 239 134.6)">MOSI</text>
<text x="126.7" y="147.5">GND</text>
<text x="127.6" y="149.9">TX</text>
<text x="130.7" y="149.3">4</text>
<text x="130.7" y="146.9">5</text>
<text x="126.3" y="154.5">+3.3V</text>
<text x="127.5" y="152.2">RX</text>
<text x="130.7" y="153.9">2</text>
<text x="130.7" y="151.6">3</text>
<text x="216.7" y="153.9">32</text>
<text x="219.5" y="154.5">VDDIO</text>
<text x="226" y="154.5">CL/SCL</text>
<text x="231.4" y="153.9">22</text>
<text x="127.2" y="156.8">N/C</text>
<text x="130.7" y="156.3">1</text>
<text x="216.7" y="161">29</text>
<text x="216.7" y="158.6">30</text>
<text x="216.7" y="156.3">31</text>
<text x="219.5" y="161.5">INT</text>
<text x="219.5" y="159.2">CS</text>
<text x="219.5" y="156.8">AD0/SDO</text>
<text x="225.7" y="156.8">SCL/SDI</text>
<text x="227.3" y="159.2">VDD</text>
<text x="227.3" y="161.5">GND</text>
<text x="231.4" y="156.3">23</text>
<text x="231.4" y="158.6">24</text>
<text x="231.4" y="161">25</text>
<text x="143.1" y="162.7">GND</text>
<text x="143.9" y="167.4">RX</text>
<text x="143.9" y="165.1">TX</text>
<text x="147.1" y="166.8">3</text>
<text x="147.1" y="164.5">4</text>
<text x="147.1" y="162.1">5</text>
<text x="223.8" y="166.2" transform="rotate(-90 223.8 166.2)">AUX_CL</text>
<text x="226.1" y="166.2" transform="rotate(-90 226.1 166.2)">FSYNC</text>
<text x="228.4" y="166.2" transform="rotate(-90 228.4 166.2)">AUX_DA</text>
<text x="3" y="171.8">D</text>
<text x="142.7" y="169.8">+3.3V</text>
<text x="143.6" y="172.1">N/C</text>
<text x="147.1" y="171.5">1</text>
<text x="147.1" y="169.2">2</text>
<text x="188.1" y="169.6" transform="rotate(-90 188.1 169.6)">6</text>
<text x="189.2" y="169.6" transform="rotate(-90 189.2 169.6)">5</text>
<text x="190.4" y="169.6" transform="rotate(-90 190.4 169.6)">4</text>
<text x="191.6" y="169.6" transform="rotate(-90 191.6 169.6)">3</text>
<text x="192.7" y="169.6" transform="rotate(-90 192.7 169.6)">2</text>
<text x="193.9" y="169.6" transform="rotate(-90 193.9 169.6)">1</text>
<text x="223.2" y="169" transform="rotate(-90 223.2 169)">28</text>
<text x="225.5" y="169" transform="rotate(-90 225.5 169)">27</text>
<text x="227.9" y="169" transform="rotate(-90 227.9 169)">26</text>
<text x="293.2" y="171.8">D</text>
<text x="252.1" y="182">Title</text>
<text x="252.1" y="185.5">Size</text>
<text x="257.9" y="185.5">Number</text>
<text x="281.3" y="185.5">Revision</text>
<text x="26.4" y="192">1</text>
<text x="75.1" y="192">2</text>
<text x="123.9" y="192">3</text>
<text x="172.6" y="192">4</text>
<text x="221.4" y="192">5</text>
<text x="252.1" y="189.1">Date:</text>
<text x="252.1" y="190.2">File:</text>
<text x="252.7" y="187.3">A4</text>
<text x="257.3" y="190.2">Flight Avionics Schematic.SchDoc</text>
<text x="257.3" y="189.1">2018-02-24</text>
<text x="270.2" y="192">6</text>
<text x="275.5" y="189.1">Sheet</text>
<text x="275.5" y="190.2">Drawn By:</text>
<text x="278.9" y="189.1">of</text>
</g>
<g font-size="1.1" fill="#0e0e0e">
<text x="36.1" y="27.7">C3</text>
<text x="32.7" y="32.2">U2</text>
<text x="36.1" y="30.9">Cap</text>
<text x="47.8" y="34.7">C4</text>
<text x="186" y="32.2">MEM1</text>
<text x="29.2" y="38.1">STMicroelectronics LD1117S33TR</text>
<text x="47.8" y="38">Cap</text>
<text x="191.6" y="40.5" transform="rotate(-90 191.6 40.5)">uSD card reader</text>
<text x="65.5" y="43.5">D1</text>
<text x="65.5" y="44.7">Shottky Diode</text>
<text x="69" y="47.5">L1</text>
<text x="9.3" y="51">BAT_CON1</text>
<text x="50.2" y="51">U1</text>
<text x="69" y="53.6">Inductor</text>
<text x="70.1" y="48.6">33uH</text>
<text x="186" y="48.9">Adafruit Industries 254</text>
<text x="38.4" y="57">C1</text>
<text x="38.4" y="58.2">680uF</text>
<text x="50.2" y="59.1">LM2592HVS-5.0/NOPB</text>
<text x="77" y="58.2">C2</text>
<text x="64.3" y="60.3">Kemet T491C227M010AT</text>
<text x="210.8" y="68.5">COMP1</text>
<text x="210.8" y="69.7">Arduino Mega 2560</text>
<text x="115.7" y="91.9">1</text>
<text x="115.7" y="104.8">connector for converter</text>
<text x="225.8" y="124.7">SENSOR2</text>
<text x="225.8" y="140.1">MS5611-01BA03 Barometer Breakout board</text>
<text x="125.1" y="145.8">COMP3</text>
<text x="218.7" y="152.8">SENSOR1</text>
<text x="125.1" y="158.6">Flight computer connector (5pin)</text>
<text x="141.5" y="161">COMP2</text>
<text x="141.5" y="173.8">Flight computer connector (5pin)</text>
<text x="187" y="173.9">Radio</text>
<text x="218.7" y="171.7">MPU 9250 Breakout Board</text>
<text x="187" y="175.1">JST B6B-XH-A</text>
</g>
<g font-size="1.1" fill="#262626">
<text x="16.1" y="34.6">+3.3V</text>
<text x="56.3" y="36.3">GND</text>
<text x="63.1" y="36.9">GND</text>
<text x="45" y="42.8">+5</text>
<text x="22.4" y="51.5">GND</text>
<text x="23.5" y="48">V BAT</text>
<text x="32.9" y="52.7">V BAT</text>
<text x="77.4" y="50.4">+5</text>
<text x="186.6" y="49.8">+5</text>
<text x="188.3" y="51">GND</text>
<text x="36.2" y="62.7">GND</text>
<text x="42" y="62.7">GND</text>
<text x="74.8" y="65">GND</text>
<text x="146.2" y="134">GND</text>
<text x="149.1" y="132.9">+5</text>
<text x="141.7" y="147.5">GND</text>
<text x="230.3" y="146.9">+3.3V</text>
<text x="232.8" y="149.3">GND</text>
<text x="141.1" y="154.5">DO NOT USE</text>
<text x="143" y="152.2">UNUSED</text>
<text x="195.4" y="152.8">GND</text>
<text x="199.4" y="153.9">+5</text>
<text x="187.5" y="158.8" transform="rotate(-90 187.5 158.8)">RXD</text>
<text x="192.2" y="158.8" transform="rotate(-90 192.2 158.8)">TXD</text>
<text x="200.4" y="158.8" transform="rotate(-90 200.4 158.8)">Power</text>
<text x="237.7" y="161.5">GND</text>
<text x="241.2" y="159.2">+3.3V</text>
<text x="158.1" y="162.7">GND</text>
<text x="160.6" y="167.4">UNUSED</text>
<text x="174.5" y="167.4">LEAVE DANGLING</text>
<text x="175.6" y="163.9">LEAVE DANGLING</text>
<text x="158.7" y="169.8">DO NOT USE</text>
</g>
</svg>
